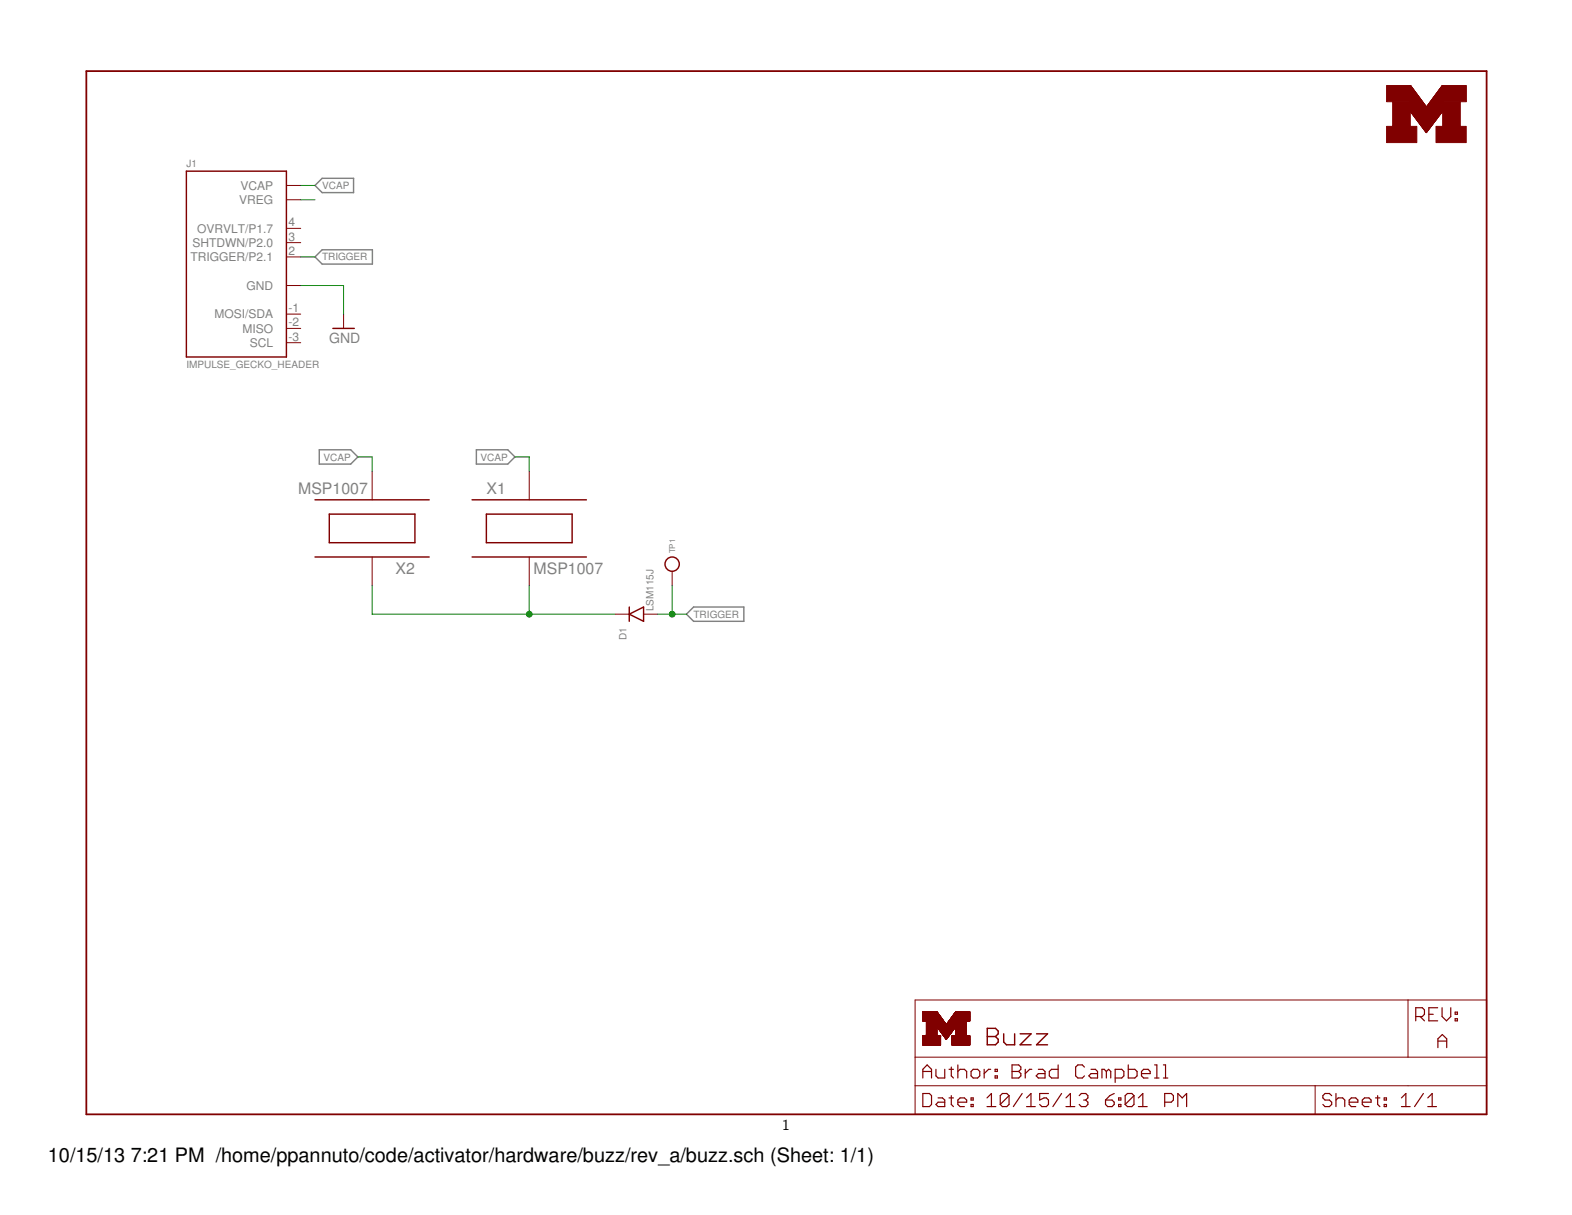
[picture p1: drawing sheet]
<svg xmlns="http://www.w3.org/2000/svg" width="279mm" height="216mm" viewBox="0 0 279 216" stroke-linecap="round" stroke-linejoin="round" font-family="sans-serif">
<path d="M56 33l1.3-1.3h5.5v2.5h-5.5zM56 45.7l1.3-1.3h8.9v2.5h-8.9zM56.7 79.9h5.6l1.3 1.3-1.3 1.3h-5.6zM84.7 79.9h5.6l1.2 1.3-1.2 1.3h-5.6zM122 109.1l1.3-1.2h8.9v2.5h-8.9z" fill="none" stroke="#808080" stroke-width=".25"/>
<path d="M15.3 12.6h248.9v185.4h-248.9z" fill="none" stroke="#800000" stroke-width=".32"/>
<g fill="none" stroke="#800000" stroke-width=".18">
<path d="M250.7 19.8l2.8 3.8 2.9-3.8M250.7 19.7h5.8M250.7 19.6h5.8M250.7 19.5h5.8M250.7 19.4h5.8M250.7 19.3h5.8M250.7 19.2h5.8M250.7 19.1h5.8M250.7 19h5.8M250.7 18.9h2.8M250.7 18.9h2.7M250.7 18.8l2.7 .1"/>
<path d="M250.7 18.8h2.7M250.7 18.7l2.6 .1M250.7 18.7h2.6M250.7 18.6h2.6M250.7 18.6h2.5M250.7 18.5h2.5M250.7 18.5h2.4M250.7 15.2l2.8 3.8 2.8-3.8h.2v4.6h-5.8zM250.7 19.8h5.7M250.7 18.4h2.4M250.7 18.3l2.4 .1M250.7 18.3h2.3"/>
<path d="M250.7 18.2h2.3M250.7 18.2h2.2M250.7 18.1h2.2M250.7 18l2.1 .1M250.7 18h2.1M250.7 17.9h2.1M250.7 17.9h2M250.7 17.8l2 .1M250.7 17.8h1.9M250.7 17.7h1.9M250.7 17.7h1.8M250.7 17.6h1.8"/>
<path d="M250.7 17.5l1.8 .1M250.7 17.5h1.7M250.7 17.4l1.7 .1M250.7 17.4h1.6M250.7 17.3h1.6M250.7 17.3h1.5M250.7 17.2h1.5M250.7 17.1l1.5 .1M250.7 17.1h1.4M250.7 17h1.4M250.7 17h1.3M250.7 16.9h1.3"/>
<path d="M250.7 16.9h1.2M250.7 16.8h1.2M250.7 16.7h1.1M250.7 16.6h1.1M250.7 16.6h1M250.7 16.5h1M250.7 16.4h.9M250.7 16.3h.9M250.7 16.3h.8M250.7 16.2h.8M250.7 16.2h.7M250.7 16.1l.7 .1"/>
<path d="M250.7 16.1h.7M250.7 16h.6M250.7 15.9l.6 .1M250.7 15.9h.5M250.7 15.8h.5M250.7 15.8h.4M250.7 15.7h.4M250.7 15.6h.3M250.7 15.5l.3 .1M250.7 15.5h.2M250.7 15.4h.2M250.7 15.4h.1"/>
<path d="M250.7 15.3h.1M250.7 15.2h.1M250.7 19.9h5.6M250.8 19.9h5.5M250.8 20h5.4M253.6 18.9h2.9M253.7 18.8h2.8M253.7 18.7h2.8M253.8 18.7h2.7M253.8 18.6h2.7M253.9 18.6h2.6M253.9 18.5h2.6"/>
<path d="M254 18.4h2.5M254 18.3h2.5M254.1 18.2h2.4M254.2 18.1h2.3M254.3 18h2.2M254.3 17.9h2.2M254.4 17.8h2.1M254.5 17.7h2M254.6 17.7h1.9M254.6 17.6h1.9M254.6 17.5h1.9M254.7 17.5h1.8"/>
<path d="M254.7 17.4h1.8M254.8 17.3h1.7M254.8 17.2h1.7M254.9 17.2h1.6M254.9 17.1h1.6M255 17.1h1.5M255 17h1.5M255.1 16.9h1.4M255.1 16.8h1.4M255.2 16.8h1.3M255.2 16.7h1.3M255.3 16.6h1.2"/>
<path d="M255.4 16.5h1.1M255.4 16.4h1.1M255.5 16.4h1M255.5 16.3h1M255.6 16.3h.9M255.6 16.2h.9M255.7 16.2h.8M255.7 16.1h.8M255.7 16h.8M255.8 16h.7M255.8 15.9h.7M255.9 15.9h.6"/>
<path d="M255.9 15.8h.6M255.9 15.7h.6M256 15.7h.5M256 15.6h.5M256.1 15.6h.4M256.1 15.5h.4M256.2 15.5h.3M256.2 15.4h.3M256.2 15.3h.3M256.3 15.3h.2M50.9 33h2.5M50.9 35.5h2.5"/>
<path d="M250.9 20.1h5.3M250.9 20.1h5.2M251 20.2h5.1M251 20.3h5M251.1 20.3h4.9M251.1 20.4h4.8M251.2 20.5h4.7M251.2 20.4h4.7M251.2 20.5h4.6M251.2 20.6h4.6M251.3 20.6h4.5M251.3 20.7h4.4"/>
<path d="M251.4 20.7h4.3M251.4 20.8h4.2M251.5 20.9h4.1M251.5 21h4M251.5 20.9h4M251.6 21h3.9M251.6 21h3.8M251.7 21.1h3.7M251.7 21.2h3.6M251.8 21.3h3.4M251.8 21.4h3.4M251.9 21.4h3.3"/>
<path d="M251.9 21.5h3.2M252 21.5h3M252 21.6h3M252.1 21.6h2.9M252.1 21.7h2.9M252.1 21.7h2.8M252.1 21.8h2.8M252.2 21.8h2.6M252.2 21.9h2.6M252.3 21.9h2.5M252.3 22h2.4M252.4 22.1h2.2"/>
<path d="M252.4 22.2h2.2M252.5 22.2h2.1M252.5 22.2h2M252.5 22.3h2M252.6 22.4h1.8M252.7 22.5h1.7M252.7 22.5h1.6M252.8 22.6h1.5M252.8 22.7h1.4M252.9 22.7h1.2M252.9 22.8h1.2M253 22.9h1"/>
<path d="M253 23h1M253.1 23h.8M253.1 23.1h.8M253.2 23.1h.7M253.2 23.2h.6M253.3 23.3h.4M253.4 23.4h.2M253.4 23.5h.2M253.5 23.5h.1M253.7 23.4h-.4M253.9 23.1l-.7 .1M254 22.9h-1"/>
<path d="M254.2 22.6l-1.4 .1M255.7 20.7h-4.3M256.1 20.2h-5.1M50.9 50.7h2.5M50.9 40.6h2.5M50.9 43.1h2.5M50.9 45.7h2.5M50.9 55.8h2.5M50.9 58.4h2.5M61.1 55.8v2.6M50.9 60.9h2.5M66.1 83.7v5.1"/>
<path d="M66.1 99v5.1M94.1 83.7v5.1M94.1 99v5.1M109.3 109.1h2.5M114.4 109.1h2.5M119.5 101.5v2.6M162.6 177.7h101.6v20.3h-101.6zM164 180h2.7M164 179.9l2.7 .1M164 179.9h2.6M164 179.8h2.6M164 179.8h2.5"/>
<path d="M169.7 179.9h2.7M169.8 179.9h2.6M169.8 179.8h2.6M250.3 177.7v10.2M162.6 192.9h101.6M162.6 187.9h101.6M164 185.7h3.2M164 185.6h3.2M164 185.5h3.2M164 185.4h3.2M164 185.3h3.2M164 185.2h3.2"/>
<path d="M164 185.1h3.2M164 185h3.2M164 184.9h3.2M164 184.8h3.2M164 184.7h3.2M164 184.6h3.2M164 184.5h3.2M164 184.4h3.2M164 184.3h3.2M164 184.2h3.2M164 184.1h3.2M164 184h3.2"/>
<path d="M164 181.4h3.7M164 181.3h3.7M164 181.3h3.6M164 181.2l3.6 .1M164 181.2h3.6M164 181.1h3.5M164 181h3.4M164 180.9l3.4 .1M164 180.9h3.3M164 180.8h3.3M164 180.7h3.2M164 180.6h3.2"/>
<path d="M164 180.6h3.1M164 180.5l3.1 .1M164 180.5h3.1M164 180.4h3M164 180.3l3 .1M164 180.3h2.9M164 180.2h2.9M164 180.2h2.8M164 180.1h2.8M164 180l2.8 .1M164 185.8h.7M164.6 184h1.9"/>
<path d="M164.6 183.9h1.9M164.6 181.5h3.2M164.7 183.9h1.8M164.7 183.8h1.8M164.7 183.7h1.8M164.7 183.6h1.8M164.7 183.5h1.8M164.7 183.4h1.8M164.7 183.3h1.8M164.7 183.2h1.8M164.7 183.1h1.8M164.7 183h1.8"/>
<path d="M164.7 182.9h1.8M164.7 182.8h1.8M164.7 182.7h1.8M164.7 182.6h1.8M164.7 182.5h1.8M164.7 182.4h7M164.7 182.3h7M164.7 182.2h7M164.7 182.1h7M164.7 182l7 .1M164.7 182h3.4M164.7 181.9h3.4"/>
<path d="M164.7 181.8h3.3M164.7 181.7h3.2M164.7 181.6l3.2 .1M164.7 181.6h3.2M164.7 181.5l3.1 .1M164.7 181.5h3.1M166.5 182.6h-1.8M166.6 182.5h3.2M166.6 182.6h3.1M166.7 182.6h3M166.7 182.7h3M166.8 182.8h2.8"/>
<path d="M166.9 182.9h2.6M166.9 183h2.6M166.9 183h2.5M167 183h2.4M167 183.1h2.4M167 183.2h2.3M167.1 183.2h2.2M167.2 183.3h2M167.2 184.1h-3.2M167.2 183.4h2M167.2 183.4h1.9M167.3 183.5h1.8"/>
<path d="M167.3 183.6h1.7M167.4 183.6h1.6M167.4 183.7h1.6M167.5 183.7h1.4M167.5 183.8h1.4M167.5 183.8h1.3M167.6 183.9h1.2M167.6 183.9h1.1M167.6 184h1.1M167.7 184.1h1M167.7 184.1h.9M167.8 184.2h.8"/>
<path d="M167.9 184.3h.6M168 184.4h.4M168 184.5h.4M168 184.5h.3M168.1 184.6h.2M168.1 184.7h.1M168.2 182h3.5M168.3 182h3.4M168.3 184.6h-.2M168.3 181.9h3.4M168.4 181.8h3.3M168.4 184.4h-.4"/>
<path d="M168.4 181.7h3.3M168.5 181.7h3.2M168.5 181.6h3.2M168.6 181.5h3.1M168.7 181.4h3.7M168.7 184h-1M168.8 181.3h3.6M168.8 183.9h-1.2M168.8 181.2h3.6M168.9 181.1h3.5M169 181h3.4M169 180.9h3.4"/>
<path d="M169.1 183.5h-1.8M169.1 180.8h3.3M169.2 180.7h3.2M169.2 185.7h3.2M169.2 185.6h3.2M169.2 185.5h3.2M169.2 185.4h3.2M169.2 185.3h3.2M169.2 185.2h3.2M169.2 185.1h3.2M169.2 185h3.2M169.2 184.9h3.2"/>
<path d="M169.2 184.8h3.2M169.2 184.7h3.2M169.2 184.6h3.2M169.2 184.5h3.2M169.2 184.4h3.2M169.2 184.3h3.2M169.2 184.2h3.2M169.2 184.1h3.2M169.2 184h3.2M169.2 183.3h-2M169.2 180.6h3.2M169.3 180.6h3.1"/>
<path d="M169.3 180.5h3.1M169.4 180.5h3M169.4 180.4h3M169.5 180.3h2.9M169.5 180.2h2.9M169.6 180.2h2.8M169.6 180.1h2.8M169.6 182.8h-2.8M169.7 180.1h2.7M169.7 180h2.7M169.8 182.6h-3.2M169.8 182.5h.1"/>
<path d="M169.8 182.5h-3.2M169.9 184h.1M169.9 184h1.8M169.9 183.9h1.8M169.9 183.8h1.8M169.9 183.7h1.8M169.9 183.6h1.8M169.9 183.5h1.8M169.9 183.4h1.8M169.9 183.3h1.8M169.9 183.2h1.8M169.9 183.1h1.8"/>
<path d="M169.9 183h1.8M169.9 182.9h1.8M169.9 182.8h1.8M169.9 182.7h1.8M169.9 182.6h1.8M169.9 182.5h1.8M171.7 182.4h-7M171.8 181.4l-3.2 .1M233.7 192.9v5.1"/>
</g>
<g fill="none" stroke="#800000" stroke-width=".21">
<path d="M255.5 179.1h-1.5v2.3h1.5M256.3 179.1v1.5l.8 .8 .8-.8v-1.5M258.6 179.9h.4v.3h-.4zM164 191.6v-1.6l.8-.8 .8 .8v1.6M164 194.3h1.2l.4 .4v1.6l-.4 .3h-1.2zM164 190.4h1.6M166.3 190v1.2l.4 .4h1.2v-1.6M166.7 195.1h.8l.4 .4v1.1h-1.2l-.4-.3 .4-.4h1.2M168.7 195.1h.8M168.7 190h.8M169.1 189.6v1.6l.4 .4M169.1 194.7v1.6l.4 .3"/>
<path d="M170.2 195.9h1.6v-.4l-.4-.4h-.8l-.4 .4v.8l.4 .3h.8M170.2 189.2v2.4M170.2 190.4l.4-.4h.8l.4 .4v1.2M172.6 196.3h.4v.3h-.4zM172.6 195.1h.4v.4h-.4zM173 190h.8l.3 .4v.8l-.3 .4h-.8l-.4-.4v-.8zM174.9 190v1.6M175.4 196.6h1.6M175.4 195.1l.8-.8v2.3M176.1 190h-.4l-.8 .8M176.9 190h.4v.4h-.4zM176.9 191.2h.4v.4h-.4z"/>
<path d="M179.3 194.7v1.6l-.4 .3h-.7l-.4-.3M179.3 194.7l-.4-.4h-.7l-.4 .4v1.6M179.3 194.7l-1.5 1.6M179.9 190.4h1.2M179.9 189.2h1.2l.3 .4v.4l-.3 .4 .3 .4v.4l-.3 .4h-1.2zM181.7 194.3l-1.6 2.3M182.2 190v1.6M182.5 196.6h1.5M182.5 195.1l.7-.8v2.3M183.4 190h-.4l-.8 .8M184.6 190h.7l.4 .4v1.2h-1.1l-.4-.4 .4-.4h1.1M186.4 194.3h-1.6v1.2l.8-.4h.4l.4 .4v.8l-.4 .3h-.8l-.4-.3"/>
<path d="M188.1 189.2v2.4h-1.2l-.4-.4v-.8l.4-.4h1.2M188.7 194.3l-1.6 2.3M189.5 196.6h1.5M189.5 195.1l.7-.8v2.3M191.8 194.7l.4-.4h.8l.4 .4v.4l-.4 .4M192.6 195.5h.4M192.7 189.6l-.3-.4h-.8l-.4 .4v1.6l.4 .4h.8l.3-.4M193 195.5l.4 .4v.4l-.4 .3h-.8l-.4-.3M193.9 190h.8l.4 .4v1.2h-1.2l-.4-.4 .4-.4h1.2M196.5 195.5h1.2l.3 .4v.4l-.3 .3h-.8l-.4-.3zM196.6 190.4l-.3-.4h-.4v1.6M196.6 190.4v1.2"/>
<path d="M196.6 190.4l.4-.4 .4 .4v1.2M198 194.3l-.7 .4-.8 .8M198.2 191.6h1.2l.3-.4v-.8l-.3-.4h-1.2v2.3M198.8 196.3h.4v.3h-.4zM198.8 195.1h.4v.4h-.4zM200.5 189.2v2.4h1.2l.4-.4v-.8l-.4-.4h-1.2M201.5 194.7v1.6l-.3 .3h-.8l-.4-.3M201.5 194.7l-.3-.4h-.8l-.4 .4v1.6M201.5 194.7l-1.5 1.6M202.3 196.6h1.6M202.3 195.1l.8-.8v2.3M202.9 190.8h1.5v-.4l-.4-.4h-.7l-.4 .4v.8l.4 .4h.7"/>
<path d="M205.2 191.6h.8M205.2 189.2h.4v2.4M206.8 191.6h.8M206.8 189.2h.4v2.4M207 195.9h1.2l.4-.4v-.8l-.4-.4h-1.2v2.3M209.3 196.6v-2.3l.8 .8 .8-.8v2.3M236.7 194.7l-.4-.4h-.8l-.4 .4v.4l.4 .4h.8l.4 .4v.4l-.4 .3h-.8l-.4-.3M237.4 195.5l.4-.4h.8l.4 .4v1.1M237.4 194.3v2.3M239.8 195.9h1.5v-.4l-.3-.4h-.8l-.4 .4v.8l.4 .3h.8M242.1 195.9h1.6v-.4l-.4-.4h-.8l-.4 .4v.8l.4 .3h.8M244.5 195.1h.8"/>
<path d="M244.9 194.7v1.6l.4 .3M246 196.3h.4v.3h-.4zM246 195.1h.4v.4h-.4zM249.1 196.6h1.5M249.1 195.1l.8-.8v2.3M251.6 180.6h1.2l.4-.4v-.7l-.4-.4h-1.2v2.3M252.4 180.6l.8 .8M253 194.3l-1.6 2.3M253.8 196.6h1.5M253.8 195.1l.8-.8v2.3M254 180.2h.7M255.6 186.2v-1.6l.7-.8 .8 .8v1.6"/>
<path d="M255.6 185h1.5M258.6 181h.4v.4h-.4z"/>
</g>
<g fill="none" stroke="#800000" stroke-width=".25">
<path d="M33.1 30.4h17.8v33h-17.8zM59.2 58.4h3.8M56 88.8h20.3M56 99h20.3M58.5 91.4h15.2v5h-15.2zM83.9 88.8h20.3M83.9 99h20.3M86.4 91.4h15.3v5h-15.3zM111.8 109.1l2.6-1.2v2.5zM111.8 107.9v2.5M175.5 182.7h1.4l.5 .5v.5l-.5 .5 .5 .5v.5l-.5 .5h-1.4zM175.5 184.2h1.4"/>
<path d="M178.4 183.7v1.5l.5 .5h1.4v-2M181.3 183.7h2l-2 2h2M184.2 183.7h2l-2 2h2"/>
<circle cx="119.5" cy="100.2" r="1.27"/>
</g>
<g fill="#800000" stroke="#800000" stroke-width=".18">
<path d="M246.4 15.2h4.3v2.9h-4.3z"/>
<path d="M247.5 18.1h3.2v4.3h-3.2z"/>
<path d="M246.4 22.5h5.4v2.8h-5.4z"/>
<path d="M255.2 22.5h5.4v2.8h-5.4z"/>
<path d="M256.4 18.1h3.1v4.3h-3.1z"/>
<path d="M256.3 15.2h4.3v2.9h-4.3z"/>
</g>
<path d="M53.4 33h2.6M53.4 35.5h2.6M53.4 50.7h7.7v5.1M53.4 45.7h2.6M63.6 81.2h2.5v2.5M91.5 81.2h2.6v2.5M66.1 104.1v5h43.2M94.1 104.1v5M116.9 109.1h5.1M119.5 104.1v5" fill="none" stroke="#008000" stroke-width=".18"/>
<g fill="#008000" stroke="#008000" stroke-width=".18">
<circle cx="94.1" cy="109.1" r=".51"/>
<circle cx="119.5" cy="109.1" r=".51"/>
</g>
<g font-size="3.5">
<text x="8.5" y="206.4">10/15/13</text>
<text x="23.2" y="206.4">7:21 PM /home/ppannuto/code/activator/hardware/buzz/rev_a/buzz.sch (Sheet: 1/1)</text>
</g>
<g font-size="2.8" fill="#808080">
<text x="53" y="87.8">MSP1007</text>
<text x="86.5" y="87.8">X1</text>
<text x="70.3" y="102">X2</text>
<text x="94.8" y="102">MSP1007</text>
</g>
<text font-size="2.7" x="139" y="200.9">1</text>
<text font-size="2.5" fill="#808080" x="58.5" y="60.9">GND</text>
<g font-size="2.1" fill="#808080">
<text x="42.8" y="33.7">VCAP</text>
<text x="35" y="41.3">OVRVLT/P1.7</text>
<text x="42.5" y="36.3">VREG</text>
<text x="51.3" y="40.2">4</text>
<text x="33.8" y="46.4">TRIGGER/P2.1</text>
<text x="34.2" y="43.9">SHTDWN/P2.0</text>
<text x="51.3" y="42.8">3</text>
<text x="51.3" y="45.3">2</text>
<text x="43.8" y="51.5">GND</text>
<text x="38.1" y="56.6">MOSI/SDA</text>
<text x="43.1" y="59.1">MISO</text>
<text x="51.3" y="55.5">-1</text>
<text x="51.3" y="58">-2</text>
<text x="44.4" y="61.7">SCL</text>
<text x="51.3" y="60.5">-3</text>
</g>
<g font-size="1.8" fill="#808080">
<text x="33.1" y="29.7">J1</text>
<text x="57.2" y="33.6">VCAP</text>
<text x="57.2" y="46.3">TRIGGER</text>
<text x="33.1" y="65.5">IMPULSE_GECKO_HEADER</text>
<text x="57.5" y="81.8">VCAP</text>
<text x="85.4" y="81.8">VCAP</text>
<text x="111.3" y="113.7" transform="rotate(-90 111.3 113.7)">D1</text>
<text x="116.2" y="108.6" transform="rotate(-90 116.2 108.6)">LSM115J</text>
<text x="123.3" y="109.8">TRIGGER</text>
</g>
<text font-size="1.4" fill="#808080" x="120" y="98.3" transform="rotate(-90 120 98.3)">TP1</text>
</svg>
